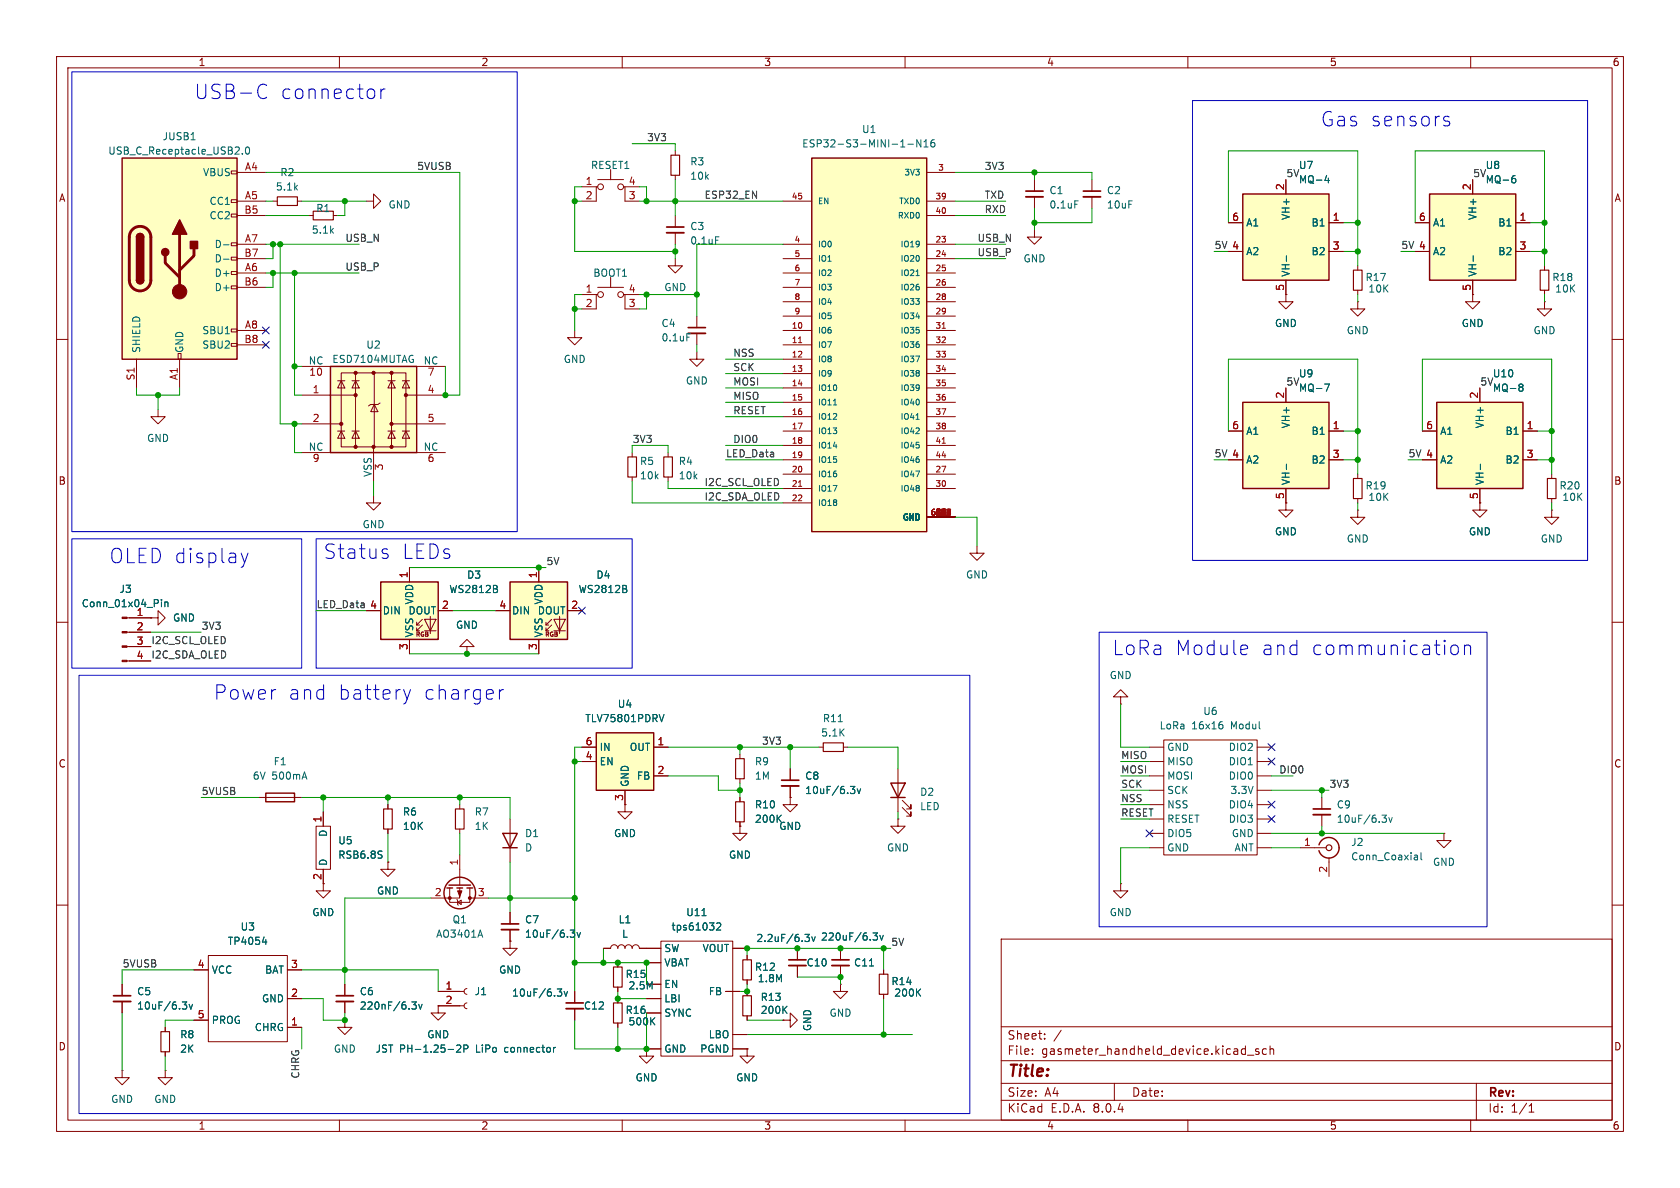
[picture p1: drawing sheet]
<svg xmlns="http://www.w3.org/2000/svg" width="297mm" height="210mm" viewBox="0 0 297 210" stroke-linecap="round" stroke-linejoin="round" font-family="sans-serif">
<g fill="none" stroke="#840000" stroke-width=".18">
<path d="M10 10h277v190h-277zM12 12h273v186h-273zM60 10v2M110 10v2M160 10v2M210 10v2M260 10v2M48.3 35.6h.7M52.6 35.6h.7M54.6 38.1h.8M58.9 38.1h.8M64.8 35.6h1.2v-1.3l1.3 1.3-1.3 1.2v-1.2"/>
<path d="M193 31.8v2M193 34.8v2M10 60h2M285 60h2M27.9 72.4v1.3h1.3l-1.3 1.2-1.2-1.2h1.2M66 87.6v1.3h1.3l-1.3 1.3-1.2-1.3h1.2M10 110h2M285 110h2M10 160h2M285 160h2M77.5 177.8v1.3h1.2l-1.2 1.2-1.3-1.2h1.3M77.5 177.8h.1"/>
<path d="M177 166h108v32h-108zM60 198v2M110 198v2M160 198v2M177 194.5h108M177 191.5h108M177 187.5h108M177 181.5h108M182.5 186.3v.1M182.5 185.5v.1M184.7 183.6v.1M184.7 182.8v.1"/>
<path d="M187.6 182.1l-1.3 2M197 191.5v3M210 198v2M220.5 186.5h1.2M222.5 185.5l-.3-.1-.2 .2v.2l.5 .2v.3h-.5M223.9 185.5l-.4-.1-.3 .3v.4l.1 .2h.6M224.5 185.5l.2-.1 .4 .1 .1 .9M224.5 184.9v1.5M260 198v2M261 191.5v6.5M270.3 196.6h.9M270.3 195.5l.4-.4v1.5"/>
</g>
<path d="M49 34.8h3.6v1.5h-3.6zM55.4 37.3h3.5v1.6h-3.5z" fill="none" stroke="#840000" stroke-width=".2"/>
<path d="M191.5 34.8h3.1" fill="none" stroke="#840000" stroke-width=".33"/>
<path d="M191.5 33.8h3.1" fill="none" stroke="#840000" stroke-width=".3"/>
<path d="M219.7 34.3h15.2v15.2h-15.2z" fill="#ffffc2"/>
<path d="M219.7 34.3h15.2v15.2h-15.2z" fill="none" stroke="#840000" stroke-width=".25"/>
<path d="M217.2 39.4h2.5M227.3 31.8v2.5M234.9 39.4h2.6M217.2 44.5h2.5M227.3 49.5v2.6M234.9 44.5h2.6" fill="none" stroke="#840000" stroke-width=".18"/>
<path d="M234.5 31l-.3 .9h.8M234.8 31.5v.8M227.4 45.2v1" fill="none" stroke="#006464" stroke-width=".18"/>
<path d="M58.4 64.8h15.3v15.2h-15.3z" fill="#ffffc2"/>
<g fill="none" stroke="#840000" stroke-width=".18">
<path d="M182.9 40.6v1.3h1.2l-1.2 1.3-1.3-1.3h1.3M53.3 69.9h9.6M53.3 74.9h7M53.3 64.8h5.1M59.7 76.2h1.3M59.7 67.3h1.3M60.3 65.9h11.5v13.1h-11.5zM60.3 76.2l.7 1.3h-1.3zM60.3 67.3l.7 1.3h-1.3zM62.2 76.2h1.3M62.2 67.3h1.3M62.9 76.2l.6 1.3h-1.3z"/>
<path d="M62.9 67.3l.6 1.3h-1.3zM62.9 65.9v13.1M66 79v6.1M66.2 71.5l.6 1.3h-1.3zM66.2 65.9v13.1M67.2 71.2l-.4 .3h-1.3l-.3 .3M68.6 76.2h1.2M68.6 67.3h1.2M69.2 76.2l.6 1.3h-1.2zM69.2 67.3l.6 1.3h-1.2zM69.2 65.9v13.1M69.2 74.9h9.5"/>
<path d="M71.1 76.2h1.3M71.1 67.3h1.3M71.8 76.2l.6 1.3h-1.3zM71.8 67.3l.6 1.3h-1.3zM71.8 69.9h6.9M73.7 64.8h5M53.3 80h5.1M73.7 80h5"/>
</g>
<path d="M58.4 64.8h15.3v15.2h-15.3z" fill="none" stroke="#840000" stroke-width=".25"/>
<g fill="#840000" stroke="#840000" stroke-width=".18">
<circle cx="60.3" cy="74.9" r=".28"/>
<circle cx="62.9" cy="79" r=".28"/>
<circle cx="62.9" cy="69.9" r=".28"/>
<circle cx="62.9" cy="65.9" r=".28"/>
<circle cx="66" cy="79" r=".28"/>
<circle cx="66" cy="65.9" r=".28"/>
<circle cx="69.2" cy="79" r=".28"/>
<circle cx="69.2" cy="74.9" r=".28"/>
<circle cx="69.2" cy="65.9" r=".28"/>
<circle cx="71.8" cy="69.9" r=".28"/>
</g>
<path d="M21.6 27.9h20.3v35.6h-20.3z" fill="#ffffc2"/>
<g fill="none" stroke="#840000" stroke-width=".18">
<path d="M40.9 37.8h1v.6h-1zM40.9 35.3h1v.5h-1zM40.9 30.2h1v.5h-1zM41.9 30.5h5.1M41.9 35.6h5.1M41.9 38.1h5.1M182.9 31.8v2M182.9 34.8v2M40.9 58.2h1v.5h-1zM40.9 50.5h1v.6h-1zM40.9 48h1v.5h-1zM40.9 45.5h1v.5h-1z"/>
<path d="M40.9 42.9h1v.5h-1zM41.9 48.3h5.1M41.9 43.2h5.1M41.9 58.4h5.1M41.9 50.8h5.1M41.9 45.7h5.1M227.3 52.1v1.2h1.3l-1.3 1.3-1.2-1.3h1.2M227.3 52.1h.1M240 53.3v1.3h1.3l-1.3 1.3-1.2-1.3h1.2M240 53.3h.1M240 47v.8M240 51.3v.8"/>
<path d="M24.1 63.5v5.1M31.5 62.5h.5v1h-.5zM31.7 63.5v5.1M40.9 60.7h1v.5h-1zM41.9 61h5.1M274.3 83.8v.8M274.3 88.1v.8M45.7 141h7.6M55.9 146.1h2.5v7.6h-2.5zM57.1 143.5v2.6M57.1 153.7v2.5M68.6 152.4v1.3h1.2l-1.2 1.2-1.3-1.2h1.3"/>
<path d="M68.6 152.4h.1M68.6 142.2v.8M68.6 146.6v.7M81.3 142.2v.8M81.3 146.6v.7M90.2 144.8v7.6"/>
</g>
<path d="M21.6 27.9h20.3v35.6h-20.3zM24.1 49.5a.64 .64 0 0 0 .7 .7 .64 .64 0 0 0 .6-.7M24.1 41.9a.64 .64 0 0 1 .7-.6 .64 .64 0 0 1 .6 .6M47 140.2h5.1v1.5h-5.1zM88.9 147.3h2.5l-1.2 2.6zM88.9 149.9h2.5" fill="none" stroke="#840000" stroke-width=".25"/>
<path d="M23.4 40.6a1.9 1.9 0 0 1 2.1-.4 1.9 1.9 0 0 1 1.2 1.7v7.6a1.91 1.91 0 0 1-1.9 1.9 1.91 1.91 0 0 1-1.9-1.9v-7.7l.1-.7zM29.2 45.2v1.3l2.5 2.5M31.7 41.4v10.2M34.3 43.9v1.3l-2.6 2.6" fill="none" stroke="#840000" stroke-width=".51"/>
<g fill="#840000" stroke="#840000" stroke-width=".25">
<path d="M24.1 49.5h1.3a.64 .64 0 0 1-.6 .7 .64 .64 0 0 1-.7-.7z"/>
<path d="M24.1 41.9h1.3v7.6h-1.3z"/>
<path d="M24.3 41.5a.64 .64 0 0 1 .7-.2 .64 .64 0 0 1 .4 .6h-1.3z"/>
<path d="M31.7 38.9l1.3 2.5h-2.5z"/>
<path d="M33.7 42.7h1.2v1.2h-1.2z"/>
<circle cx="29.2" cy="44.6" r=".63"/>
</g>
<circle cx="31.7" cy="51.6" r="1.27" fill="#840000" stroke="#840000" stroke-width=".18"/>
<path d="M33.8 24.7h.7M42.8 27.1v.1M43.5 26.1l.2-.1a.68 .68 0 0 1 .4 .6 .68 .68 0 0 1-.4 .6l-.2-.1-.1-.3zM190 35.5h.6M39.5 43.3h1M39.5 45.8h1M67.4 150.4l.1 .1M67.5 151.2v.4" fill="none" stroke="#006464" stroke-width=".18"/>
<path d="M239.3 47.8h1.5v3.5h-1.5zM273.6 84.6h1.5v3.5h-1.5zM67.8 143h1.5v3.6h-1.5zM80.5 143h1.5v3.6h-1.5z" fill="none" stroke="#840000" stroke-width=".2"/>
<path d="M181.4 34.8h3" fill="none" stroke="#840000" stroke-width=".33"/>
<path d="M181.4 33.8h3" fill="none" stroke="#840000" stroke-width=".3"/>
<path d="M252.7 34.3h15.3v15.2h-15.3z" fill="#ffffc2"/>
<path d="M252.7 34.3h15.3v15.2h-15.3z" fill="none" stroke="#840000" stroke-width=".25"/>
<g fill="none" stroke="#840000" stroke-width=".18">
<path d="M250.2 39.4h2.5M260.3 31.8v2.5M268 39.4h2.5M102.9 52.1h2.5M105.7 52.1h-.3v2.5h-2.5M105.7 50.8h4.5M107.9 49v1.8M110.2 52.1h.3v2.5h2.5M110.5 52.1h2.5M250.2 44.5h2.5M260.3 52.1v1.2h1.3l-1.3 1.3-1.2-1.3h1.2M260.3 52.1h.1"/>
<path d="M260.3 49.5v2.6M268 44.5h2.5"/>
<circle cx="106.2" cy="52.1" r=".51"/>
<circle cx="109.7" cy="52.1" r=".51"/>
</g>
<path d="M267.5 31.5h.2l.3 .3-.1 .4-.4 .1M267.9 31.1h-.4M260.4 45.2v1" fill="none" stroke="#006464" stroke-width=".18"/>
<path d="M90.2 102.9h10.1v10.1h-10.1z" fill="#ffffc2"/>
<g fill="none" stroke="#840000" stroke-width=".18">
<path d="M119.4 45.7v1.3h1.2l-1.2 1.3-1.3-1.3h1.3M273 53.3v1.3h1.3l-1.3 1.3-1.2-1.3h1.2M273 53.3h.1M273 47v.8M273 51.3v.8M261.6 88.9v1.3h1.3l-1.3 1.2-1.3-1.2h1.3M261.6 88.9h.1M274.3 90.2v1.2h1.3l-1.3 1.3-1.3-1.3h1.3M274.3 90.2h.1M82.5 114.3h1.3l-1.3-1.3-1.2 1.3h1.2v1.3M82.5 115.6h.1M87.6 108h2.6"/>
<path d="M95.2 100.3v2.6M95.2 113v2.6M96.5 111.5h.5M96.5 110.5h.5M97.5 110.5l-1 1v-.5M97.5 109.5l-1 1v-.5M97.9 109.5h2l-1 2zM97.9 111.5h2M98.9 109v3M100.3 108h2.6"/>
</g>
<path d="M90.2 102.9h10.1v10.1h-10.1z" fill="none" stroke="#840000" stroke-width=".25"/>
<path d="M110.7 104.1l.1 .2-.1 .4M110.7 103.6v.4" fill="none" stroke="#006464" stroke-width=".18"/>
<path d="M272.3 47.8h1.5v3.5h-1.5z" fill="none" stroke="#840000" stroke-width=".2"/>
<path d="M254 71.1h15.2v15.3h-15.2z" fill="#ffffc2"/>
<path d="M254 71.1h15.2v15.3h-15.2z" fill="none" stroke="#840000" stroke-width=".25"/>
<path d="M251.5 76.2h2.5M261.6 68.6v2.5M269.2 76.2h2.6M251.5 81.3h2.5M261.6 86.4v2.5M269.2 81.3h2.6" fill="none" stroke="#840000" stroke-width=".18"/>
<path d="M268.8 67.9h.2l.2 .2-.2 .3M268.8 68.4h.2M269 68.4l.2 .3v.2l-.2 .3h-.2M261.7 82.1v.9" fill="none" stroke="#006464" stroke-width=".18"/>
<path d="M219.7 71.1h15.2v15.3h-15.2z" fill="#ffffc2"/>
<path d="M219.7 71.1h15.2v15.3h-15.2z" fill="none" stroke="#840000" stroke-width=".25"/>
<g fill="none" stroke="#840000" stroke-width=".18">
<path d="M102.9 33h2.5M105.7 33h-.3v2.6h-2.5M105.7 31.8h4.5M107.9 30v1.8M110.2 33h.3v2.6h2.5M110.5 33h2.5M101.6 58.4v1.3h1.3l-1.3 1.3-1.3-1.3h1.3M217.2 76.2h2.5M227.3 68.6v2.5M234.9 76.2h2.6M217.2 81.3h2.5M227.3 86.4v2.5"/>
<path d="M234.9 81.3h2.6"/>
<circle cx="106.2" cy="33" r=".51"/>
<circle cx="109.7" cy="33" r=".51"/>
</g>
<path d="M234.2 67.9h.8l-.5 1.3M227.4 82.1v.9" fill="none" stroke="#006464" stroke-width=".18"/>
<path d="M67.3 102.9h10.2v10.1h-10.2z" fill="#ffffc2"/>
<g fill="none" stroke="#840000" stroke-width=".18">
<path d="M119.4 26.7v.7M119.4 31v.8M119.4 38.1v2M119.4 41.1v2.1M227.3 88.9v1.3h1.3l-1.3 1.2-1.2-1.2h1.2M227.3 88.9h.1M240 90.2v1.2h1.3l-1.3 1.3-1.2-1.3h1.2M240 90.2h.1M240 83.8v.8M240 88.1v.8M22.5 116.8h4.2M22.5 114.3h4.2"/>
<path d="M22.5 111.8h4.2M22.5 109.2h4.2M26.7 109.2h1.2v-1.2l1.3 1.2-1.3 1.3v-1.3M26.7 109.2h.1M64.8 108h2.5M72.4 100.3v2.6M72.4 113v2.6M73.7 111.5h.5M73.7 110.5h.5M74.7 110.5l-1 1v-.5M74.7 109.5l-1 1v-.5M75.1 109.5h2l-1 2z"/>
<path d="M75.1 111.5h2M76.1 109v3M77.5 108h2.5M156.2 171.5v.7M156.2 175.8v.7"/>
</g>
<path d="M67.3 102.9h10.2v10.1h-10.2z" fill="none" stroke="#840000" stroke-width=".25"/>
<path d="M126.5 41.9h.6M28.5 106v.1M28.5 106.4v.9M29.1 106.4v.9M29.1 106.5l.2-.1 .3 .1 .1 .8M87.8 104.1l.2 .2-.2 .4M87.8 103.6v.4M162.2 175.4l.6 .7M162.8 174.8l-.8 .7" fill="none" stroke="#006464" stroke-width=".18"/>
<path d="M118.6 27.4h1.5v3.6h-1.5zM239.3 84.6h1.5v3.5h-1.5zM155.4 172.2h1.6v3.6h-1.6z" fill="none" stroke="#840000" stroke-width=".2"/>
<path d="M117.9 41.1h3" fill="none" stroke="#840000" stroke-width=".33"/>
<path d="M117.9 40.1h3" fill="none" stroke="#840000" stroke-width=".3"/>
<g fill="#840000" stroke="#840000" stroke-width=".18">
<path d="M21.6 116.7h.9v.3h-.9z"/>
<path d="M21.6 114.2h.9v.2h-.9z"/>
<path d="M21.6 111.6h.9v.3h-.9z"/>
<path d="M21.6 109.1h.9v.2h-.9z"/>
</g>
<path d="M143.5 27.9h20.3v66.1h-20.3z" fill="#ffffc2"/>
<g fill="none" stroke="#840000" stroke-width=".25">
<path d="M143.5 27.9h20.3v66.1h-20.3zM157.5 138.4h2.5l-1.3 2.6zM79 157h1M79.4 156.5h3.8M80.8 157h1M82.5 157h1.1M157.5 141h2.5M233.2 149.4a1.82 1.82 0 0 1 2.8-1 1.82 1.82 0 0 1 0 3 1.82 1.82 0 0 1-2.8-1"/>
<circle cx="81.3" cy="157.9" r="2.79"/>
</g>
<g fill="none" stroke="#840000" stroke-width=".18">
<path d="M138.4 35.6h5.1M163.8 30.5h5.1M163.8 35.6h5.1M163.8 38.1h5.1M123.2 55.9v2M123.2 58.9v2.1M138.4 58.4h5.1M138.4 43.2h5.1M138.4 45.7h5.1M138.4 48.3h5.1M138.4 50.8h5.1M138.4 53.3h5.1"/>
<path d="M138.4 55.9h5.1M163.8 58.4h5.1M163.8 43.2h5.1M163.8 45.7h5.1M163.8 48.3h5.1M163.8 50.8h5.1M163.8 53.3h5.1M163.8 55.9h5.1M123.2 62.2v1.3h1.3l-1.3 1.3-1.3-1.3h1.3M138.4 61h5.1M138.4 63.5h5.1M138.4 66h5.1"/>
<path d="M138.4 68.6h5.1M138.4 71.1h5.1M138.4 73.7h5.1M138.4 76.2h5.1M138.4 78.7h5.1M163.8 61h5.1M163.8 63.5h5.1M163.8 66h5.1M163.8 68.6h5.1M163.8 71.1h5.1M163.8 73.7h5.1M163.8 76.2h5.1"/>
<path d="M163.8 78.7h5.1M111.8 80v.8M111.8 84.3v.8M118.1 80v.8M118.1 84.3v.8M138.4 81.3h5.1M138.4 83.8h5.1M138.4 86.4h5.1M138.4 88.9h5.1M163.8 91.4h5.1M163.8 81.3h5.1M163.8 83.8h5.1"/>
<path d="M163.8 86.4h5.1M139.7 135.9v2M139.7 138.9v2.1M158.7 135.9v7.6M198.1 123.2h1.3l-1.3-1.3-1.3 1.3h1.3v1.3M198.1 124.5h.1M203.2 139.7h2.5M203.2 137.2h2.5M203.2 134.6h2.5M203.2 132.1h2.5M205.7 130.8h16.5v20.3h-16.5zM222.2 139.7h2.6"/>
<path d="M222.2 137.2h2.6M222.2 134.6h2.6M222.2 132.1h2.6M57.1 156.2v1.3h1.3l-1.3 1.3-1.2-1.3h1.2M79.5 157v2.5h3.6v-2.5M80.8 159l.1 .1v.8l.1 .1M80.9 159.5l.6-.4v.8zM81.3 157v1.8h-5.1M81.3 151.1v5.4M83.1 158.8h3.3M139.7 141v1.2h1.3l-1.3 1.3-1.3-1.3h1.3M139.7 141h.1"/>
<path d="M158.7 144.8v1.3h1.3l-1.3 1.2-1.2-1.2h1.2M158.7 144.8h.1M159.5 142.7l1.5 1.6v-.8v.8h-.7M159.5 141.5l1.5 1.5v-.8v.8h-.7M198.1 156.2v1.3h1.3l-1.3 1.3-1.3-1.3h1.3M198.1 156.2h.1M203.2 149.9h2.5M203.2 144.8h2.5M203.2 142.2h2.5M203.2 147.3h2.5M222.2 149.9h2.6M222.2 144.8h2.6"/>
<path d="M222.2 142.2h2.6M222.2 147.3h2.6M229.9 149.9h4.5M233.7 141v2M233.7 144v2.1M234.9 151.6v3.3M255.3 147.3v1.3h1.2l-1.2 1.3-1.3-1.3h1.3M255.3 147.3h.1M34.3 171.5h2.5M36.8 168.9h14v15.3h-14zM50.8 176.5h2.5M50.8 171.5h2.5"/>
<path d="M61 174v2M61 177v2.1M90.2 166.4v1.2h1.2l-1.2 1.3-1.3-1.3h1.3M90.2 166.4h.1M90.2 161.3v2M90.2 164.3v2.1M101.6 175.3v2M101.6 178.3v2M106.7 167.6h1.2a.64 .64 0 0 1 .7-.6 .64 .64 0 0 1 .6 .6 .64 .64 0 0 1 .7-.6 .64 .64 0 0 1 .6 .6 .64 .64 0 0 1 .6-.6 .64 .64 0 0 1 .7 .6 .64 .64 0 0 1 .6-.6 .64 .64 0 0 1 .6 .6h3.8M109.2 170.2v.7M109.2 174.5v.8M109.2 176.5v.8"/>
<path d="M114.3 174h2.5M114.3 176.5h2.5M114.3 179.1h2.5M114.3 170.2h2.5M116.8 166.4h12.7v20.3h-12.7zM128.3 175.3h2.5M129.5 167.6h2.6M141 167.6v2.1M141 170.7v2M148.6 167.6v2.1M148.6 170.7v2M29.2 181.6v.8"/>
<path d="M29.2 185.9v.8M34.3 180.3h2.5M50.8 181.6h2.5M109.2 180.8v.8M114.3 185.4v1.3h1.3l-1.3 1.3-1.3-1.3h1.3M114.3 185.4h.1M114.3 185.4h2.5M129.5 185.4h2.6M129.5 182.9h2.6M132.1 185.4v1.3h1.2l-1.2 1.3-1.3-1.3h1.3M132.1 185.4h.1"/>
</g>
<path d="M166.6 58h.5M141.2 60.6h.5M166.6 78.4h.5M141.2 86h.5M167.4 91.1h.6M167.4 90h.7l-.5 1.1M167.4 90.7h.7M168 90.1v.4M168 90.5v.2M168 90.6v.4M168 90l-.3 .4M168 90.3v.1" fill="none" stroke="#a90000" stroke-width=".18"/>
<g fill="none" stroke="#006464" stroke-width=".18">
<path d="M160.5 25.5h1M162.8 24.7v1.3l-.7-1.3v1.3M163.3 26h.8M163.3 25.1l.4-.4v1.3M165.2 24.7l-.4 .1a.86 .86 0 0 0 0 1.2l.4-.1 .1-.5-.3-.2-.3 .1-.1 .1M121.4 59h.6M161.9 48.7h.6M147.3 71.6h.6M161.9 74.1h.6M150.3 139h.8l-.4 .5 .4 .1v.4l-.2 .3h-.4M151.5 139.4l.3 .9 .3-.9M215.8 127.6h.3"/>
<path d="M216 128.1l.2 .2v.3l-.2 .2M244.3 144.1h.8l-.4 .5 .3 .1 .1 .4-.2 .3h-.4M245.5 144.5l.3 .9 .3-.9M250.2 151.2h.3l.1 .8M250.6 151.9l-.4 .1M250.6 151.5h-.4M251.2 150.7v1.1l.2 .2M46.4 166.5h.8M47 166.1v.8M72.8 177.1h.8l-.4 .5 .3 .1v.6l-.2 .1-.4-.1M74 177.5l.3 .9 .3-.9M84.9 164.4l.4 1.3"/>
<path d="M98.5 174.8h.8l-.4 .5 .3 .1 .1 .5-.2 .2h-.4M99.7 175.2l.3 .9 .3-.9M100.8 164.4h.8l-.4 .5 .3 .1 .1 .4-.3 .3h-.3M102 164.8l.3 .9 .3-.9M115.8 179.9l-.8 .7M124.1 161.9h.7M126.7 163.3l.5-.2 .2 .4-.8 .9h.8M142.3 165.2h.8l-.4 .5 .3 .1 .1 .4-.3 .2h-.3M143.5 165.6l.3 .8 .3-.8M153.7 170.8h.7M154.3 164.9h.8l-.4 .5 .4 .1v.6l-.2 .1-.5-.1M155.5 165.3l.3 .9 .4-.9"/>
<path d="M115.2 180.4l.6 .8"/>
</g>
<path d="M121.7 58.9h3M138.2 138.9h3M232.2 144h3M59.4 177h3.1M88.6 164.3h3.1M100.1 178.3h3M139.4 170.7h3.1M147.1 170.7h3" fill="none" stroke="#840000" stroke-width=".33"/>
<path d="M121.7 57.9h3M138.2 137.9h3M232.2 143h3M59.4 176h3.1M88.6 163.3h3.1M100.1 177.3h3M139.4 169.7h3.1M147.1 169.7h3" fill="none" stroke="#840000" stroke-width=".3"/>
<g fill="none" stroke="#840000" stroke-width=".2">
<path d="M111 80.8h1.5v3.5h-1.5zM117.3 80.8h1.6v3.5h-1.6zM108.5 177.3h1.5v3.5h-1.5zM108.5 170.9h1.5v3.6h-1.5zM28.4 182.4h1.6v3.5h-1.6z"/>
<circle cx="235" cy="149.9" r=".51"/>
</g>
<g fill="#840000" stroke="#840000" stroke-width=".18">
<path d="M80.9 157.5h.8l-.4 1z"/>
<circle cx="79.5" cy="158.7" r=".25"/>
<circle cx="83.1" cy="158.7" r=".25"/>
</g>
<path d="M105.4 129.5h10.2v10.2h-10.2z" fill="#ffffc2"/>
<path d="M105.4 129.5h10.2v10.2h-10.2z" fill="none" stroke="#840000" stroke-width=".25"/>
<g fill="none" stroke="#840000" stroke-width=".18">
<path d="M217.2 39.4h2.5M227.3 31.8v2.5M234.9 39.4h2.6M250.2 39.4h2.5M260.3 31.8v2.5M268 39.4h2.5M217.2 44.5h2.5M227.3 52.1h.1M227.3 49.5v2.6M234.9 44.5h2.6M250.2 44.5h2.5M260.3 52.1h.1"/>
<path d="M260.3 49.5v2.6M268 44.5h2.5M217.2 76.2h2.5M227.3 68.6v2.5M234.9 76.2h2.6M251.5 76.2h2.5M261.6 68.6v2.5M269.2 76.2h2.6M172.7 96.5v1.3h1.3l-1.3 1.3-1.3-1.3h1.3M217.2 81.3h2.5M227.3 88.9h.1M227.3 86.4v2.5"/>
<path d="M234.9 81.3h2.6M251.5 81.3h2.5M261.6 88.9h.1M261.6 86.4v2.5M269.2 81.3h2.6M22.9 109.2h3.8M22.9 111.8h3.8M22.9 114.3h3.8M22.9 116.8h3.8M26.7 109.2h.1M64.8 108h2.5M72.4 100.3v2.6"/>
<path d="M72.4 113v2.6M77.5 108h2.5M82.5 115.6h.1M87.6 108h2.6M95.2 100.3v2.6M95.2 113v2.6M100.3 108h2.6M102.9 132.1h2.5M102.9 134.6h2.5M110.5 139.7v2.5M115.6 132.1h2.5M115.6 137.2h2.5"/>
<path d="M130.8 133.4v.7M130.8 137.7v.7M139.7 135.9v2M139.7 138.9v2.1M144.8 132.1h.7M149.1 132.1h.8M57.1 143.5v2.6M57.1 153.7v2.5M68.6 152.4h.1M68.6 142.2v.8M68.6 146.6v.7M110.5 142.2v1.3h1.3l-1.3 1.3-1.3-1.3h1.3"/>
<path d="M110.5 142.2h.1M130.8 146.1v1.2h1.3l-1.3 1.3-1.3-1.3h1.3M130.8 146.1h.1M130.8 141v.7M130.8 145.3v.8M139.7 141h.1M21.6 174v2M21.6 177v2.1M34.3 171.5h2.5M50.8 176.5h2.5M50.8 171.5h2.5M61 174v2"/>
<path d="M61 177v2.1M77.5 177.8h.1M77.5 177.8h4.5M77.5 175.3h4.5M82.5 177.3l-.3 .1-.2 .4 .2 .4 .3 .1M82.5 174.8l-.3 .1-.2 .4 .2 .3 .3 .2M90.2 166.4h.1M90.2 161.3v2M90.2 164.3v2.1M101.6 175.3v2M101.6 178.3v2M106.7 167.6h1.2"/>
<path d="M109.2 170.2v.7M109.2 174.5v.8M109.2 176.5v.8M113 167.6h3.8M114.3 174h2.5M114.3 176.5h2.5M114.3 179.1h2.5M114.3 170.2h2.5M128.3 175.3h2.5M129.5 167.6h2.6M132.1 168.9v.8M132.1 173.2v.8"/>
<path d="M132.1 175.3v.7M132.1 179.6v.7M141 167.6v2.1M141 170.7v2M148.6 174v1.3h1.3l-1.3 1.2-1.3-1.2h1.3M148.6 174h.1M148.6 167.6v2.1M148.6 170.7v2M156.2 171.5v.7M156.2 175.8v.7M21.6 189.2v1.3h1.3l-1.3 1.3-1.3-1.3h1.3M21.6 189.2h.1"/>
<path d="M29.2 189.2v1.3h1.3l-1.3 1.3-1.3-1.3h1.3M29.2 189.2h.1M29.2 181.6v.8M29.2 185.9v.8M34.3 180.3h2.5M50.8 181.6h2.5M61 180.3v1.3h1.2l-1.2 1.3-1.3-1.3h1.3M61 180.3h.1M109.2 180.8v.8M114.3 185.4h.1M114.3 185.4h2.5M129.5 185.4h2.6"/>
<path d="M129.5 182.9h2.6M132.1 185.4h.1M138.4 180.3h1.3v-1.2l1.3 1.2-1.3 1.3v-1.3M138.4 180.3h.1"/>
</g>
<g fill="none" stroke="#006464" stroke-width=".18">
<path d="M234.5 31l-.3 .9h.8M234.8 31.5v.8M267.5 31.5h.2l.3 .3-.1 .4-.4 .1M267.9 31.1h-.4M227.4 45.2v1M260.4 45.2v1M234.2 67.9h.8l-.5 1.3M268.8 67.9h.2l.2 .2-.2 .3M268.8 68.4h.2M269 68.4l.2 .3v.2l-.2 .3h-.2M227.4 82.1v.9M261.7 82.1v.9"/>
<path d="M28.5 106v.1M28.5 106.4v.9M29.1 106.4v.9M29.1 106.5l.2-.1 .3 .1 .1 .8M87.8 104.1l.2 .2-.2 .4M87.8 103.6v.4M110.7 104.1l.1 .2-.1 .4M110.7 103.6v.4M117.4 126.3l-.4 1.3M148.2 127.6h.7M150.3 139h.8l-.4 .5 .4 .1v.4l-.2 .3h-.4M151.5 139.4l.3 .9 .3-.9"/>
<path d="M67.4 150.4l.1 .1M67.5 151.2v.4M137.6 144.6l.5 .8M138.1 144.1l-.7 .7M32.2 177.1h.8l-.4 .5 .3 .1 .1 .4-.2 .3h-.4M33.4 177.5l.3 .9 .3-.9M46.4 166.5h.8M47 166.1v.8M72.8 177.1h.8l-.4 .5 .3 .1v.6l-.2 .1-.4-.1M74 177.5l.3 .9 .3-.9M98.5 174.8h.8l-.4 .5 .3 .1 .1 .5-.2 .2h-.4M99.7 175.2l.3 .9 .3-.9"/>
<path d="M100.8 164.4h.8l-.4 .5 .3 .1 .1 .4-.3 .3h-.3M102 164.8l.3 .9 .3-.9M115.8 179.9l-.8 .7M124.1 161.9h.7M126.7 163.3l.5-.2 .2 .4-.8 .9h.8M138.6 178.4l.5 .7M139.1 177.9l-.7 .7M142.3 165.2h.8l-.4 .5 .3 .1 .1 .4-.3 .2h-.3M143.5 165.6l.3 .8 .3-.8M153.7 170.8h.7M154.3 164.9h.8l-.4 .5 .4 .1v.6l-.2 .1-.5-.1M155.5 165.3l.3 .9 .4-.9"/>
<path d="M162.2 175.4l.6 .7M162.8 174.8l-.8 .7M80.7 184.9l.5-.2 .3 .4-.8 .9h.8M82 185.4l.6-.1 .1-.1v-.3l-.7-.2v1.3M98.2 185.2l-.3 .2M115.2 180.4l.6 .8"/>
</g>
<path d="M130 134.1h1.6v3.6h-1.6zM145.5 131.3h3.6v1.5h-3.6zM130 141.7h1.6v3.6h-1.6zM131.3 169.7h1.5v3.5h-1.5zM131.3 176h1.5v3.6h-1.5z" fill="none" stroke="#840000" stroke-width=".2"/>
<path d="M20.1 177h3" fill="none" stroke="#840000" stroke-width=".33"/>
<path d="M20.1 176h3" fill="none" stroke="#840000" stroke-width=".3"/>
<g fill="none" stroke="#0000c2" stroke-width=".18">
<path d="M12.7 12.7h78.7v81.3h-78.7zM46.4 14.9l.7 .2M47.1 17.2l-.7 .2M67.3 15.7v1.7M68.1 15.7a.65 .65 0 0 0-.8 .5M210.8 17.8h69.9v81.3h-69.9zM255.6 21.4l.6 .1 .1 .4-.4 .4h-.4M255.6 20.6l.6 .1M12.7 95.3h40.6v22.8h-40.6zM42.6 97.8l.6 1.7M43.2 99.5l-.3 .7M43.8 97.8l-.6 1.7"/>
<path d="M55.9 95.3h55.9v22.8h-55.9zM68.3 97.9l.3 .3-.1 .4-.2 .1M68.3 97l.2 .1M14 119.4h157.4v77.5h-157.4zM194.3 111.8h68.6v52h-68.6zM220.2 114l.2 .2 .2 .4-1.3 .3M220.4 115.6l-.2 .1M256.7 114.2a.69 .69 0 0 1 1.1 .3v.7a.69 .69 0 0 1-.7 .5 .69 .69 0 0 1-.6-.5v-.7zM258.9 114.3a.63 .63 0 0 1 1.1 .1v1.3M258.9 114v1.7M71.4 121.9l.6 1.7M72 123.6l-.4 .7"/>
<path d="M72.6 121.9l-.6 1.7M88.3 121.9v1.7M89 121.9a.65 .65 0 0 0-.7 .5"/>
</g>
<g fill="none" stroke="#009600" stroke-width=".18">
<path d="M47 30.5h34.3v39.4h-2.6v-5.1M47 38.1h7.6M47 35.6h1.3M53.3 35.6h11.5M61 35.6v2.5h-1.3M101.6 35.6h1.3M102.9 33h-1.3v11.5h17.8M111.8 25.4h7.6v1.3M113 35.6h25.4M113 33h1.3v2.6M119.4 31.8v6.3M168.9 30.5h24.1v1.3"/>
<path d="M168.9 38.1h8.9M168.9 35.6h8.9M182.9 30.5v1.3M182.9 36.8v3.8M193 36.8v2.6h-10.1M217.2 39.4v-12.7h22.8v20.3M237.5 39.4h2.5M250.2 39.4v-12.7h22.8v20.3M270.5 39.4h2.5M47 48.3h16.5M47 43.2h16.5M48.3 48.3v2.5h-1.3"/>
<path d="M48.3 43.2v2.5h-1.3M49.5 43.2v31.7h3.8M52.1 48.3v21.6h1.2M101.6 54.6h1.3M102.9 52.1h-1.3v6.3M113 52.1h10.2M114.3 52.1v2.5h-1.3M119.4 43.2v2.5M138.4 43.2h-15.2v12.7M168.9 43.2h8.9M168.9 45.7h8.9M237.5 44.5h2.5"/>
<path d="M240 52.1v1.2M270.5 44.5h2.5M273 52.1v1.2M24.1 68.6v1.3h7.6v-1.3M27.9 69.9v2.5M52.1 74.9v5.1h1.2M52.1 64.8h1.2M123.2 61v1.2M128.3 63.5h10.1M128.3 66h10.1M128.3 68.6h10.1M128.3 78.7h10.1"/>
<path d="M128.3 71.1h10.1M128.3 73.7h10.1M217.2 76.2v-12.7h22.8v20.3M237.5 76.2h2.5M251.5 76.2v-12.7h22.8v20.3M271.8 76.2h2.5M66 85.1v2.5M111.8 80v-1.3h6.3v1.3M111.8 85.1v3.8h26.6M118.1 85.1v1.3h20.3M128.3 81.3h10.1M168.9 91.4h3.8v5.1"/>
<path d="M237.5 81.3h2.5M240 88.9v1.3M271.8 81.3h2.5M274.3 88.9v1.3M26.7 111.8h8.9M55.9 108h8.9M72.4 100.3h24.1M72.4 115.6h22.8M80 108h7.6M101.6 134.6h1.3M102.9 132.1h-1.3v43.2M118.1 132.1h26.7"/>
<path d="M118.1 137.2h8.9v2.5h3.8M130.8 132.1v1.3M130.8 138.4v2.6M139.7 132.1v3.8M149.9 132.1h8.8v3.8M198.1 124.5v7.6h5.1M198.1 137.2h5.1M198.1 139.7h5.1M198.1 134.6h5.1M224.8 137.2h3.8M224.8 139.7h10.1M233.7 139.7v1.3"/>
<path d="M35.6 141h10.1M53.3 141h36.9v3.8M57.1 141v2.5M68.6 141v1.2M68.6 147.3v5.1M76.2 158.8h-15.2v15.2M81.3 141v1.2M81.3 147.3v3.8M86.4 158.8h15.2M90.2 152.4v8.9M158.7 143.5v1.3M198.1 144.8h5.1"/>
<path d="M198.1 142.2h5.1M203.2 149.9h-5.1v6.3M224.8 149.9h5.1M224.8 147.3h30.5M233.7 146.1v1.2M21.6 179.1v10.1M34.3 171.5h-12.7v2.5M53.3 176.5h3.8v3.8h3.9v-1.2M53.3 171.5h24.2v3.8M101.6 170.2h12.7v3.8M106.7 167.6v2.6M109.2 175.3v1.2h5.1"/>
<path d="M114.3 179.1v6.3h-12.7v-5.1M132.1 174v1.3h-1.3M141 172.7h7.6M148.6 171.5v2.5M156.2 167.6v3.9M156.2 176.5v6.4M157.5 167.6h-25.4v1.3M29.2 186.7v2.5M34.3 180.3h-5.1v1.3M53.3 181.6v3.8M109.2 181.6v3.8M132.1 180.3h6.3"/>
<path d="M132.1 182.9h29.2"/>
</g>
<g fill="none" stroke="#000084" stroke-width=".18">
<path d="M46.4 57.8l1.2 1.2M47.6 57.8l-1.2 1.2M46.4 60.4l1.2 1.2M47.6 60.4l-1.2 1.2M102.3 107.3l1.2 1.3M103.5 107.3l-1.2 1.3M224.2 131.5l1.2 1.2M224.2 134l1.2 1.2M225.4 131.5l-1.2 1.2M225.4 134l-1.2 1.2M202.6 146.7l1.2 1.2M203.8 146.7l-1.2 1.2"/>
<path d="M224.2 144.2l1.2 1.2M224.2 141.6l1.2 1.2M225.4 144.2l-1.2 1.2M225.4 141.6l-1.2 1.2"/>
</g>
<g fill="#009600" stroke="#009600" stroke-width=".18">
<circle cx="182.9" cy="39.4" r=".46"/>
<circle cx="182.9" cy="30.5" r=".46"/>
<circle cx="119.4" cy="44.5" r=".46"/>
<circle cx="123.2" cy="52.1" r=".46"/>
<circle cx="114.3" cy="35.6" r=".46"/>
<circle cx="119.4" cy="35.6" r=".46"/>
<circle cx="114.3" cy="52.1" r=".46"/>
<circle cx="139.7" cy="132.1" r=".46"/>
<circle cx="130.8" cy="139.7" r=".46"/>
<circle cx="130.8" cy="132.1" r=".46"/>
<circle cx="101.6" cy="35.6" r=".46"/>
<circle cx="61" cy="35.6" r=".46"/>
<circle cx="49.5" cy="43.2" r=".46"/>
<circle cx="48.3" cy="43.2" r=".46"/>
<circle cx="52.1" cy="48.3" r=".46"/>
<circle cx="101.6" cy="54.6" r=".46"/>
<circle cx="52.1" cy="74.9" r=".46"/>
<circle cx="78.7" cy="69.9" r=".46"/>
<circle cx="27.9" cy="69.9" r=".46"/>
<circle cx="52.1" cy="64.8" r=".46"/>
<circle cx="48.3" cy="48.3" r=".46"/>
<circle cx="81.3" cy="141" r=".46"/>
<circle cx="101.6" cy="134.6" r=".46"/>
<circle cx="90.2" cy="158.8" r=".46"/>
<circle cx="101.6" cy="158.8" r=".46"/>
<circle cx="68.6" cy="141" r=".46"/>
<circle cx="82.5" cy="115.6" r=".46"/>
<circle cx="95.2" cy="100.3" r=".46"/>
<circle cx="61" cy="171.5" r=".46"/>
<circle cx="61" cy="180.3" r=".46"/>
<circle cx="57.1" cy="141" r=".46"/>
<circle cx="114.3" cy="185.4" r=".46"/>
<circle cx="132.1" cy="175.3" r=".46"/>
<circle cx="132.1" cy="167.6" r=".46"/>
<circle cx="114.3" cy="170.2" r=".46"/>
<circle cx="156.2" cy="182.9" r=".46"/>
<circle cx="148.6" cy="172.7" r=".46"/>
<circle cx="156.2" cy="167.6" r=".46"/>
<circle cx="141" cy="167.6" r=".46"/>
<circle cx="148.6" cy="167.6" r=".46"/>
<circle cx="109.2" cy="170.2" r=".46"/>
<circle cx="109.2" cy="176.5" r=".46"/>
<circle cx="109.2" cy="185.4" r=".46"/>
<circle cx="106.7" cy="170.2" r=".46"/>
<circle cx="101.6" cy="170.2" r=".46"/>
<circle cx="233.7" cy="147.3" r=".46"/>
<circle cx="233.7" cy="139.7" r=".46"/>
<circle cx="274.3" cy="76.2" r=".46"/>
<circle cx="274.3" cy="81.3" r=".46"/>
<circle cx="240" cy="44.5" r=".46"/>
<circle cx="240" cy="81.3" r=".46"/>
<circle cx="240" cy="76.2" r=".46"/>
<circle cx="273" cy="39.4" r=".46"/>
<circle cx="273" cy="44.5" r=".46"/>
<circle cx="240" cy="39.4" r=".46"/>
</g>
<g font-size="3.5" fill="#0000c2">
<text x="34.3" y="17.8">USB-C</text>
<text x="49.5" y="17.8">connector</text>
<text x="233.5" y="22.6">Gas sensors</text>
<text x="19.3" y="99.8">OLED display</text>
<text x="57.2" y="99">Status</text>
<text x="71" y="99">LEDs</text>
<text x="196.6" y="116.1">LoRa</text>
<text x="207.7" y="116.1">Module</text>
<text x="222.9" y="116.1">and</text>
<text x="231.7" y="116.1">communication</text>
<text x="37.8" y="123.9">Power</text>
<text x="50.9" y="123.9">and</text>
<text x="59.7" y="123.9">battery</text>
<text x="74.7" y="123.9">charger</text>
</g>
<text font-size="2.8" fill="#840000" x="178" y="190.9">Title:</text>
<g font-size="2.1" fill="#840000">
<text x="178" y="184">Sheet:</text>
<text x="178" y="186.7">File:</text>
<text x="184.1" y="186.7">gasmeter_handheld_device.kicad_sch</text>
<text x="178" y="196.9">KiCad</text>
<text x="178" y="194.1">Size:</text>
<text x="184.7" y="194.1">A4</text>
<text x="185.7" y="196.9">E.D.A.</text>
<text x="193.3" y="196.9">8.0.4</text>
<text x="200" y="194.1">Date:</text>
<text x="263" y="194.3">Rev:</text>
<text x="263" y="196.9">Id:</text>
<text x="267.1" y="196.9">1/1</text>
</g>
<g font-size="1.8" fill="#840000">
<text x="35" y="11.9">1</text>
<text x="85" y="11.9">2</text>
<text x="135" y="11.9">3</text>
<text x="185" y="11.9">4</text>
<text x="235" y="11.9">5</text>
<text x="285" y="11.9">6</text>
<text x="10.3" y="35.9">A</text>
<text x="285.3" y="35.9">A</text>
<text x="10.3" y="85.9">B</text>
<text x="285.3" y="85.9">B</text>
<text x="10.3" y="135.9">C</text>
<text x="285.3" y="135.9">C</text>
<text x="56.9" y="155.6" transform="rotate(-90 56.9 155.6)">2</text>
<text x="10.3" y="185.9">D</text>
<text x="285.3" y="185.9">D</text>
<text x="35" y="199.9">1</text>
<text x="85" y="199.9">2</text>
<text x="135" y="199.9">3</text>
<text x="185" y="199.9">4</text>
<text x="235" y="199.9">5</text>
<text x="285" y="199.9">6</text>
</g>
<g font-size="1.8" fill="#006464">
<text x="152.3" y="23.7">U1</text>
<text x="19" y="27.5">USB_C_Receptacle_USB2.0</text>
<text x="28.7" y="25">JUSB1</text>
<text x="121.9" y="29.4">R3</text>
<text x="141.7" y="26.3">ESP32-S3-MINI-1-N16</text>
<text x="35.8" y="31.3">VBUS</text>
<text x="48.7" y="33.9">5.1k</text>
<text x="49.5" y="31.3">R2</text>
<text x="104.4" y="30.1">RESET1</text>
<text x="121.9" y="32">10k</text>
<text x="185.4" y="34.5">C1</text>
<text x="195.6" y="34.5">C2</text>
<text x="229.5" y="30.1">U7</text>
<text x="229.5" y="32.6">MQ-4</text>
<text x="262.6" y="30.1">U8</text>
<text x="262.6" y="32.6">MQ-6</text>
<text x="36.9" y="36.4">CC1</text>
<text x="36.9" y="39">CC2</text>
<text x="55" y="41.5">5.1k</text>
<text x="55.8" y="37.7">R1</text>
<text x="68.6" y="37.1">GND</text>
<text x="121.9" y="40.9">C3</text>
<text x="185.4" y="37.1">0.1uF</text>
<text x="195.6" y="37.1">10uF</text>
<text x="220.2" y="40.2">A1</text>
<text x="228.2" y="39" transform="rotate(-90 228.2 39)">VH+</text>
<text x="231.8" y="40.2">B1</text>
<text x="253.2" y="40.2">A1</text>
<text x="261.2" y="39" transform="rotate(-90 261.2 39)">VH+</text>
<text x="264.8" y="40.2">B1</text>
<text x="37.8" y="44">D-</text>
<text x="37.8" y="46.6">D-</text>
<text x="121.9" y="43.4">0.1uF</text>
<text x="180.8" y="46.6">GND</text>
<text x="220.2" y="45.3">A2</text>
<text x="231.8" y="45.3">B2</text>
<text x="253.2" y="45.3">A2</text>
<text x="264.8" y="45.3">B2</text>
<text x="37.8" y="49.1">D+</text>
<text x="37.8" y="51.7">D+</text>
<text x="104.8" y="49.1">BOOT1</text>
<text x="117.3" y="51.7">GND</text>
<text x="228.2" y="49" transform="rotate(-90 228.2 49)">VH-</text>
<text x="241.3" y="49.9">R17</text>
<text x="241.8" y="51.9">10K</text>
<text x="261.2" y="49" transform="rotate(-90 261.2 49)">VH-</text>
<text x="274.3" y="49.9">R18</text>
<text x="274.8" y="51.9">10K</text>
<text x="35.7" y="59.3">SBU1</text>
<text x="116.8" y="58">C4</text>
<text x="225.3" y="58">GND</text>
<text x="238" y="59.3">GND</text>
<text x="258.3" y="58">GND</text>
<text x="271" y="59.3">GND</text>
<text x="25" y="62.5" transform="rotate(-90 25 62.5)">SHIELD</text>
<text x="32.6" y="62.5" transform="rotate(-90 32.6 62.5)">GND</text>
<text x="35.7" y="61.8">SBU2</text>
<text x="54.5" y="64.5">NC</text>
<text x="58.7" y="64.4">ESD7104MUTAG</text>
<text x="64.7" y="61.8">U2</text>
<text x="74.8" y="64.5">NC</text>
<text x="99.6" y="64.4">GND</text>
<text x="116.8" y="60.6">0.1uF</text>
<text x="121.2" y="68.2">GND</text>
<text x="229.5" y="66.9">U9</text>
<text x="229.5" y="69.4">MQ-7</text>
<text x="261.6" y="68.2">5V</text>
<text x="263.8" y="66.9">U10</text>
<text x="263.8" y="69.4">MQ-8</text>
<text x="220.2" y="77.1">A1</text>
<text x="228.2" y="75.8" transform="rotate(-90 228.2 75.8)">VH+</text>
<text x="231.8" y="77.1">B1</text>
<text x="254.5" y="77.1">A1</text>
<text x="262.5" y="75.8" transform="rotate(-90 262.5 75.8)">VH+</text>
<text x="266" y="77.1">B1</text>
<text x="25.9" y="78.3">GND</text>
<text x="54.5" y="79.8">NC</text>
<text x="74.8" y="79.8">NC</text>
<text x="113" y="82.4">R5</text>
<text x="119.9" y="82.4">R4</text>
<text x="220.2" y="82.1">A2</text>
<text x="231.8" y="82.1">B2</text>
<text x="254.5" y="82.1">A2</text>
<text x="266" y="82.1">B2</text>
<text x="65.8" y="84.4" transform="rotate(-90 65.8 84.4)">VSS</text>
<text x="113" y="84.9">10k</text>
<text x="119.9" y="84.9">10k</text>
<text x="228.2" y="85.9" transform="rotate(-90 228.2 85.9)">VH-</text>
<text x="241.3" y="86.7">R19</text>
<text x="241.8" y="88.7">10K</text>
<text x="262.5" y="85.9" transform="rotate(-90 262.5 85.9)">VH-</text>
<text x="275.6" y="86.7">R20</text>
<text x="276.1" y="88.7">10K</text>
<text x="64" y="93.6">GND</text>
<text x="225.3" y="94.8">GND</text>
<text x="259.6" y="94.8">GND</text>
<text x="238" y="96.1">GND</text>
<text x="272.3" y="96.1">GND</text>
<text x="14.4" y="107.5">Conn_01x04_Pin</text>
<text x="21" y="105">J3</text>
<text x="73.3" y="107" transform="rotate(-90 73.3 107)">VDD</text>
<text x="79.3" y="105">WS2812B</text>
<text x="82.5" y="102.5">D3</text>
<text x="96.1" y="107" transform="rotate(-90 96.1 107)">VDD</text>
<text x="102.2" y="105">WS2812B</text>
<text x="105.3" y="102.5">D4</text>
<text x="170.7" y="102.5">GND</text>
<text x="30.5" y="110.1">GND</text>
<text x="67.6" y="108.8">DIN</text>
<text x="72.1" y="108.8">DOUT</text>
<text x="73.3" y="112.8" transform="rotate(-90 73.3 112.8)">VSS</text>
<text x="80.5" y="111.4">GND</text>
<text x="90.4" y="108.8">DIN</text>
<text x="95" y="108.8">DOUT</text>
<text x="96.1" y="112.8" transform="rotate(-90 96.1 112.8)">VSS</text>
<text x="109.1" y="125.3">U4</text>
<text x="196.1" y="120.2">GND</text>
<text x="103.4" y="127.9">TLV75801PDRV</text>
<text x="145.1" y="130.4">5.1K</text>
<text x="145.4" y="127.9">R11</text>
<text x="204.9" y="129.1">LoRa</text>
<text x="210.7" y="129.1">16x16</text>
<text x="212.6" y="126.6">U6</text>
<text x="217.7" y="129.1">Modul</text>
<text x="48.3" y="135.5">F1</text>
<text x="105.9" y="135.5">EN</text>
<text x="105.9" y="132.9">IN</text>
<text x="111.2" y="132.9">OUT</text>
<text x="133.4" y="135.5">R9</text>
<text x="206.2" y="132.9">GND</text>
<text x="206.2" y="135.5">MISO</text>
<text x="217.1" y="135.5">DIO1</text>
<text x="217.1" y="132.9">DIO2</text>
<text x="44.6" y="138">6V</text>
<text x="48.1" y="138">500mA</text>
<text x="111.4" y="139.2" transform="rotate(-90 111.4 139.2)">GND</text>
<text x="112.5" y="138">FB</text>
<text x="133.4" y="138">1M</text>
<text x="133.4" y="143.1">R10</text>
<text x="142.2" y="138">C8</text>
<text x="142.2" y="140.6">10uF/6.3v</text>
<text x="162.6" y="140.9">D2</text>
<text x="162.6" y="143.4">LED</text>
<text x="206.2" y="138">MOSI</text>
<text x="206.2" y="143.1">NSS</text>
<text x="206.2" y="140.6">SCK</text>
<text x="217.1" y="138">DIO0</text>
<text x="217.1" y="143.1">DIO4</text>
<text x="217.4" y="140.6">3.3V</text>
<text x="236.2" y="143.1">C9</text>
<text x="58" y="148" transform="rotate(-90 58 148)">D</text>
<text x="59.7" y="149.5">U5</text>
<text x="71.1" y="144.4">R6</text>
<text x="71.1" y="146.9">10K</text>
<text x="83.8" y="144.4">R7</text>
<text x="83.8" y="146.9">1K</text>
<text x="92.7" y="148.2">D1</text>
<text x="108.5" y="148.2">GND</text>
<text x="133.4" y="145.6">200K</text>
<text x="137.7" y="146.9">GND</text>
<text x="206.2" y="148.2">DIO5</text>
<text x="206.2" y="145.6">RESET</text>
<text x="217.1" y="145.6">DIO3</text>
<text x="217.7" y="148.2">GND</text>
<text x="236.2" y="145.6">10uF/6.3v</text>
<text x="238.8" y="149.7">J2</text>
<text x="58" y="153.2" transform="rotate(-90 58 153.2)">D</text>
<text x="59.7" y="152">RSB6.8S</text>
<text x="92.7" y="150.7">D</text>
<text x="128.8" y="152">GND</text>
<text x="156.7" y="150.7">GND</text>
<text x="206.2" y="150.7">GND</text>
<text x="218.2" y="150.7">ANT</text>
<text x="238.8" y="152.3">Conn_Coaxial</text>
<text x="253.2" y="153.3">GND</text>
<text x="66.5" y="158.3">GND</text>
<text x="40.2" y="167.2">TP4054</text>
<text x="42.4" y="164.7">U3</text>
<text x="55.1" y="162.2">GND</text>
<text x="77" y="166">AO3401A</text>
<text x="79.9" y="163.4">Q1</text>
<text x="92.7" y="163.4">C7</text>
<text x="92.7" y="166">10uF/6.3v</text>
<text x="109.3" y="163.4">L1</text>
<text x="109.9" y="166">L</text>
<text x="118.6" y="164.7">tps61032</text>
<text x="121.2" y="162.2">U11</text>
<text x="133.6" y="166.7">2.2uF/6.3v</text>
<text x="145" y="166.5">220uF/6.3v</text>
<text x="196.1" y="162.2">GND</text>
<text x="37.3" y="172.3">VCC</text>
<text x="46.8" y="172.3">BAT</text>
<text x="88.1" y="172.3">GND</text>
<text x="110.5" y="173.1">R15</text>
<text x="117.3" y="168.5">SW</text>
<text x="117.3" y="171">VBAT</text>
<text x="124.1" y="168.5">VOUT</text>
<text x="133.4" y="171.8">R12</text>
<text x="133.9" y="173.8">1.8M</text>
<text x="142.5" y="171">C10</text>
<text x="150.9" y="171">C11</text>
<text x="24.1" y="176.1">C5</text>
<text x="24.1" y="178.7">10uF/6.3v</text>
<text x="46.2" y="177.4">GND</text>
<text x="63.5" y="176.1">C6</text>
<text x="63.5" y="178.7">220nF/6.3v</text>
<text x="83.8" y="176.1">J1</text>
<text x="90.4" y="176.4">10uF/6.3v</text>
<text x="103.1" y="178.7">C12</text>
<text x="110.5" y="179.4">R16</text>
<text x="111" y="175.1">2.5M</text>
<text x="117.3" y="174.9">EN</text>
<text x="117.3" y="177.4">LBI</text>
<text x="117.3" y="179.9">SYNC</text>
<text x="125.2" y="176.1">FB</text>
<text x="134.4" y="179.4">200K</text>
<text x="134.4" y="177.1">R13</text>
<text x="146.6" y="179.9">GND</text>
<text x="157.5" y="174.3">R14</text>
<text x="158" y="176.4">200K</text>
<text x="31.8" y="183.7">R8</text>
<text x="37.3" y="181.2">PROG</text>
<text x="44.9" y="182.5">CHRG</text>
<text x="75.4" y="183.7">GND</text>
<text x="111" y="181.5">500K</text>
<text x="125.2" y="183.7">LBO</text>
<text x="143.6" y="182.4" transform="rotate(-90 143.6 182.4)">GND</text>
<text x="31.8" y="186.3">2K</text>
<text x="58.9" y="186.3">GND</text>
<text x="66.3" y="186.3">JST PH-1.25-2P</text>
<text x="84.2" y="186.3">LiPo</text>
<text x="89.5" y="186.3">connector</text>
<text x="112.3" y="191.4">GND</text>
<text x="117.3" y="186.3">GND</text>
<text x="123.7" y="186.3">PGND</text>
<text x="130" y="191.4">GND</text>
<text x="19.6" y="195.2">GND</text>
<text x="27.2" y="195.2">GND</text>
</g>
<g font-size="1.8" fill="#0f0f0f">
<text x="114.3" y="25.1">3V3</text>
<text x="73.7" y="30.1">5VUSB</text>
<text x="124.5" y="35.2">ESP32_EN</text>
<text x="174" y="30.1">3V3</text>
<text x="174" y="35.2">TXD</text>
<text x="227.3" y="31.4">5V</text>
<text x="260.3" y="31.4">5V</text>
<text x="174" y="37.8">RXD</text>
<text x="61" y="42.8">USB_N</text>
<text x="61" y="47.9">USB_P</text>
<text x="172.7" y="42.8">USB_N</text>
<text x="172.7" y="45.4">USB_P</text>
<text x="129.5" y="65.7">SCK</text>
<text x="129.5" y="63.2">NSS</text>
<text x="129.5" y="68.2">MOSI</text>
<text x="129.5" y="70.8">MISO</text>
<text x="227.3" y="68.2">5V</text>
<text x="129.5" y="73.3">RESET</text>
<text x="111.8" y="78.4">3V3</text>
<text x="128.3" y="80.9">LED_Data</text>
<text x="129.5" y="78.4">DIO0</text>
<text x="124.5" y="88.6">I2C_SDA_OLED</text>
<text x="124.5" y="86">I2C_SCL_OLED</text>
<text x="96.5" y="100">5V</text>
<text x="55.9" y="107.6">LED_Data</text>
<text x="26.7" y="114">I2C_SCL_OLED</text>
<text x="35.6" y="111.4">3V3</text>
<text x="26.7" y="116.5">I2C_SDA_OLED</text>
<text x="134.6" y="131.7">3V3</text>
<text x="198.1" y="134.3">MISO</text>
<text x="198.1" y="136.8">MOSI</text>
<text x="226.1" y="136.8">DIO0</text>
<text x="35.6" y="140.6">5VUSB</text>
<text x="198.1" y="141.9">NSS</text>
<text x="198.1" y="139.4">SCK</text>
<text x="234.9" y="139.4">3V3</text>
<text x="198.1" y="144.4">RESET</text>
<text x="157.5" y="167.3">5V</text>
<text x="21.6" y="171.1">5VUSB</text>
<text x="53" y="190.8" transform="rotate(-90 53 190.8)">CHRG</text>
</g>
<g font-size="1.8" fill="#a90000">
<text x="43.2" y="30.2">A4</text>
<text x="43.2" y="35.3">A5</text>
<text x="103.4" y="32.8">1</text>
<text x="103.4" y="35.3">2</text>
<text x="111.1" y="35.3">3</text>
<text x="111.1" y="32.8">4</text>
<text x="227.1" y="33.7" transform="rotate(-90 227.1 33.7)">2</text>
<text x="260.1" y="33.7" transform="rotate(-90 260.1 33.7)">2</text>
<text x="43.1" y="37.8">B5</text>
<text x="217.7" y="39.1">6</text>
<text x="235.5" y="39.1">1</text>
<text x="250.8" y="39.1">6</text>
<text x="268.5" y="39.1">1</text>
<text x="43.1" y="45.5">B7</text>
<text x="43.2" y="42.9">A7</text>
<text x="217.7" y="44.2">4</text>
<text x="235.5" y="44.2">3</text>
<text x="250.8" y="44.2">4</text>
<text x="268.5" y="44.2">3</text>
<text x="43.1" y="50.5">B6</text>
<text x="43.2" y="48">A6</text>
<text x="103.4" y="51.8">1</text>
<text x="111.1" y="51.8">4</text>
<text x="227.1" y="51.5" transform="rotate(-90 227.1 51.5)">5</text>
<text x="260.1" y="51.5" transform="rotate(-90 260.1 51.5)">5</text>
<text x="43.2" y="58.2">A8</text>
<text x="103.4" y="54.4">2</text>
<text x="111.1" y="54.4">3</text>
<text x="43.1" y="60.7">B8</text>
<text x="23.9" y="67.4" transform="rotate(-90 23.9 67.4)">S1</text>
<text x="31.5" y="67.3" transform="rotate(-90 31.5 67.3)">A1</text>
<text x="54.6" y="66.8">10</text>
<text x="55.2" y="69.6">1</text>
<text x="75.5" y="69.6">4</text>
<text x="75.5" y="66.8">7</text>
<text x="227.1" y="70.6" transform="rotate(-90 227.1 70.6)">2</text>
<text x="261.4" y="70.6" transform="rotate(-90 261.4 70.6)">2</text>
<text x="55.2" y="74.7">2</text>
<text x="75.5" y="74.7">5</text>
<text x="217.7" y="75.9">6</text>
<text x="235.5" y="75.9">1</text>
<text x="252" y="75.9">6</text>
<text x="269.8" y="75.9">1</text>
<text x="55.2" y="82">9</text>
<text x="68" y="83.3" transform="rotate(-90 68 83.3)">3</text>
<text x="75.5" y="82">6</text>
<text x="217.7" y="81">4</text>
<text x="235.5" y="81">3</text>
<text x="252" y="81">4</text>
<text x="269.8" y="81">3</text>
<text x="227.1" y="88.3" transform="rotate(-90 227.1 88.3)">5</text>
<text x="261.4" y="88.3" transform="rotate(-90 261.4 88.3)">5</text>
<text x="65.3" y="107.7">4</text>
<text x="72.1" y="102.3" transform="rotate(-90 72.1 102.3)">1</text>
<text x="78" y="107.7">2</text>
<text x="88.2" y="107.7">4</text>
<text x="95" y="102.3" transform="rotate(-90 95 102.3)">1</text>
<text x="100.9" y="107.7">2</text>
<text x="24.1" y="109">1</text>
<text x="24.1" y="111.5">2</text>
<text x="24.1" y="114">3</text>
<text x="24.1" y="116.6">4</text>
<text x="72.1" y="115" transform="rotate(-90 72.1 115)">3</text>
<text x="95" y="115" transform="rotate(-90 95 115)">3</text>
<text x="103.4" y="131.8">6</text>
<text x="116.1" y="131.8">1</text>
<text x="103.4" y="134.4">4</text>
<text x="116.1" y="136.9">2</text>
<text x="110.2" y="141.7" transform="rotate(-90 110.2 141.7)">3</text>
<text x="56.9" y="145.5" transform="rotate(-90 56.9 145.5)">1</text>
<text x="230.4" y="149.6">1</text>
<text x="81" y="153.1" transform="rotate(-90 81 153.1)">1</text>
<text x="234.7" y="154.4" transform="rotate(-90 234.7 154.4)">2</text>
<text x="76.8" y="158.5">2</text>
<text x="84.4" y="158.5">3</text>
<text x="34.9" y="171.2">4</text>
<text x="51.4" y="171.2">3</text>
<text x="51.4" y="176.3">2</text>
<text x="78.7" y="175">1</text>
<text x="78.7" y="177.5">2</text>
<text x="34.9" y="180.1">5</text>
<text x="51.4" y="181.4">1</text>
</g>
<g font-size="1.8" fill="#009600">
<text x="214.6" y="44.1">5V 4</text>
<text x="247.6" y="44.1">5V 4</text>
<text x="214.6" y="80.9">5V 4</text>
<text x="248.9" y="80.9">5V 4</text>
</g>
<g font-size="1.4" fill="#a90000">
<text x="139.9" y="35.3">45</text>
<text x="165.3" y="35.3">39</text>
<text x="165.8" y="30.2">3</text>
<text x="165.3" y="37.8">40</text>
<text x="140.4" y="42.9">4</text>
<text x="140.4" y="45.5">5</text>
<text x="165.3" y="42.9">23</text>
<text x="165.3" y="45.5">24</text>
<text x="140.4" y="48">6</text>
<text x="140.4" y="50.5">7</text>
<text x="140.4" y="53.1">8</text>
<text x="165.3" y="48">25</text>
<text x="165.3" y="50.5">26</text>
<text x="165.3" y="53.1">28</text>
<text x="139.9" y="58.2">10</text>
<text x="140.4" y="55.6">9</text>
<text x="165.3" y="55.6">29</text>
<text x="165.3" y="58.2">31</text>
<text x="139.9" y="60.7">11</text>
<text x="139.9" y="63.2">12</text>
<text x="139.9" y="65.8">13</text>
<text x="165.3" y="60.7">32</text>
<text x="165.3" y="63.2">33</text>
<text x="165.3" y="65.8">34</text>
<text x="139.9" y="68.3">14</text>
<text x="139.9" y="70.9">15</text>
<text x="165.3" y="68.3">35</text>
<text x="165.3" y="70.9">36</text>
<text x="139.9" y="73.4">16</text>
<text x="139.9" y="75.9">17</text>
<text x="165.3" y="73.4">37</text>
<text x="165.3" y="75.9">38</text>
<text x="139.9" y="78.5">18</text>
<text x="139.9" y="81">19</text>
<text x="139.9" y="83.6">20</text>
<text x="165.3" y="83.6">27</text>
<text x="165.3" y="78.5">41</text>
<text x="165.3" y="81">44</text>
<text x="139.9" y="86.1">21</text>
<text x="139.9" y="88.6">22</text>
<text x="165.3" y="86.1">30</text>
<text x="164.4" y="91.2">61_1</text>
<text x="165.3" y="91.2">422</text>
<text x="165.8" y="91.2">138</text>
<text x="165.8" y="91.2">27</text>
<text x="166.1" y="91.2">1</text>
<text x="166.1" y="91.2">2</text>
</g>
<g font-size="1.4" fill="#006464">
<text x="159.8" y="31.2">3V3</text>
<text x="144.5" y="36.3">EN</text>
<text x="158.6" y="38.8">RXD0</text>
<text x="158.8" y="36.3">TXD0</text>
<text x="144.5" y="43.9">IO0</text>
<text x="144.5" y="46.5">IO1</text>
<text x="159.1" y="43.9">IO19</text>
<text x="159.1" y="46.5">IO20</text>
<text x="144.5" y="49">IO2</text>
<text x="144.5" y="51.5">IO3</text>
<text x="159.1" y="49">IO21</text>
<text x="159.1" y="51.5">IO26</text>
<text x="144.5" y="59.2">IO6</text>
<text x="144.5" y="54.1">IO4</text>
<text x="144.5" y="56.6">IO5</text>
<text x="159.1" y="54.1">IO33</text>
<text x="159.1" y="56.6">IO34</text>
<text x="159.1" y="59.2">IO35</text>
<text x="144.5" y="61.7">IO7</text>
<text x="144.5" y="64.2">IO8</text>
<text x="159.1" y="61.7">IO36</text>
<text x="159.1" y="64.2">IO37</text>
<text x="144.5" y="66.8">IO9</text>
<text x="144.5" y="69.3">IO10</text>
<text x="144.5" y="71.9">IO11</text>
<text x="159.1" y="66.8">IO38</text>
<text x="159.1" y="69.3">IO39</text>
<text x="159.1" y="71.9">IO40</text>
<text x="144.5" y="74.4">IO12</text>
<text x="144.5" y="76.9">IO13</text>
<text x="159.1" y="74.4">IO41</text>
<text x="159.1" y="76.9">IO42</text>
<text x="144.5" y="79.5">IO14</text>
<text x="144.5" y="82">IO15</text>
<text x="159.1" y="79.5">IO45</text>
<text x="159.1" y="82">IO46</text>
<text x="144.5" y="84.6">IO16</text>
<text x="144.5" y="87.1">IO17</text>
<text x="144.5" y="89.6">IO18</text>
<text x="159.1" y="84.6">IO47</text>
<text x="159.1" y="87.1">IO48</text>
<text x="159.5" y="92.2">GND</text>
</g>
<g font-size="1.1" fill="#840000">
<text x="73.4" y="112.8">RGB</text>
<text x="96.2" y="112.8">RGB</text>
</g>
</svg>
